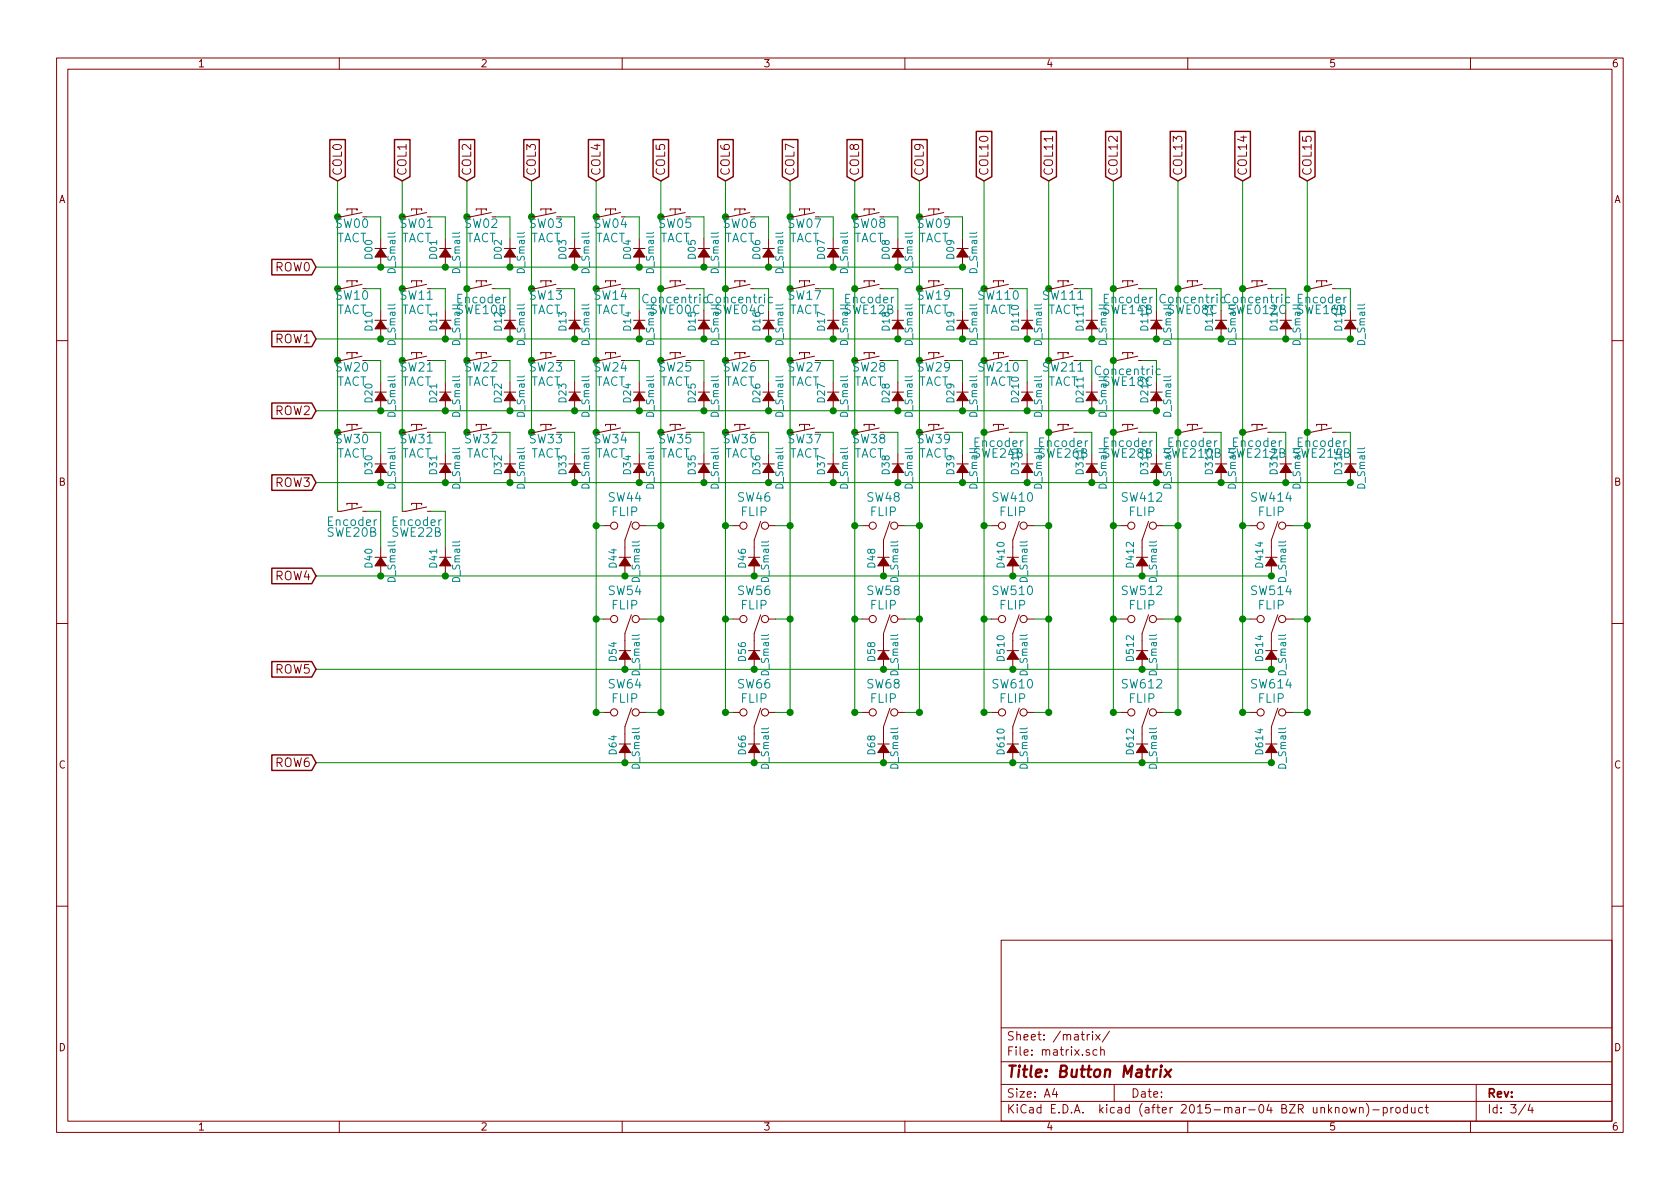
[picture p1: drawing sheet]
<svg xmlns="http://www.w3.org/2000/svg" width="297mm" height="210mm" viewBox="0 0 297 210" stroke-linecap="round" stroke-linejoin="round" font-family="sans-serif">
<g fill="none" stroke="#840000" stroke-width=".18">
<path d="M10 10.3h277v189.9h-277zM12 12.2h273v186.1h-273zM60 10.3v1.9M110 10.3v1.9M160 10.3v1.9M210 10.3v1.9M260 10.3v1.9M62.2 37v1M63.1 37.1v-.1v.2M63.1 37h-1.8v.2M64 37.6l-3.7 .7M73.7 37v1"/>
<path d="M74.5 37.1v-.1v.2M74.5 37h-1.7v.2M75.4 37.6l-3.6 .7M85.1 37v1M86 37.1v-.1v.2M86 37h-1.8v.2M86.9 37.6l-3.7 .7M96.5 37v1M97.4 37.1v-.1v.2M97.4 37h-1.8v.2M98.3 37.6l-3.7 .7M107.9 37v1"/>
<path d="M108.8 37.1v-.1v.2M108.8 37h-1.7v.2M109.7 37.6l-3.7 .7M119.4 37v1M120.3 37.1v-.1v.2M120.3 37h-1.8v.2M121.2 37.6l-3.7 .7M130.8 37v1M131.7 37.1v-.1v.2M131.7 37h-1.8v.2M132.6 37.6l-3.7 .7M142.2 37v1"/>
<path d="M143.1 37.1v-.1v.2M143.1 37h-1.7v.2M144 37.6l-3.7 .7M153.7 37v1M154.6 37.1v-.1v.2M154.6 37h-1.8v.2M155.4 37.6l-3.6 .7M165.1 37v1M166 37.1v-.1v.2M166 37h-1.8v.2M166.9 37.6l-3.7 .7M62.2 49.7v1"/>
<path d="M63.1 49.8v-.1v.2M63.1 49.7h-1.8v.2M64 50.3l-3.7 .7M66.3 43.9h2M66.3 56.6h2M67.3 42.2v1.7M67.3 45.5v1.7M67.3 54.9v1.7M67.3 58.2v1.7M73.7 49.7v1M74.5 49.8v-.1v.2M74.5 49.7h-1.7v.2"/>
<path d="M75.4 50.3l-3.6 .7M77.7 43.9h2.1M77.7 56.6h2.1M78.7 42.2v1.7M78.7 45.5v1.7M78.7 54.9v1.7M78.7 58.2v1.7M85.1 49.7v1M86 49.8v-.1v.2M86 49.7h-1.8v.2M86.9 50.3l-3.7 .7h-.7M87 51h.6"/>
<path d="M89.2 43.9h2M89.2 56.6h2M90.2 42.2v1.7M90.2 45.5v1.7M90.2 54.9v1.7M90.2 58.2v1.7M96.5 49.7v1M97.4 49.8v-.1v.2M97.4 49.7h-1.8v.2M98.3 50.3l-3.7 .7M100.6 43.9h2M100.6 56.6h2"/>
<path d="M101.6 42.2v1.7M101.6 45.5v1.7M101.6 54.9v1.7M101.6 58.2v1.7M107.9 49.7v1M108.8 49.8v-.1v.2M108.8 49.7h-1.7v.2M109.7 50.3l-3.7 .7M112 43.9h2M112 56.6h2M113 42.2v1.7M113 45.5v1.7"/>
<path d="M113 54.9v1.7M113 58.2v1.7M119.4 49.7v1M120.3 49.8v-.1v.2M120.3 49.7h-1.8v.2M121.2 50.3l-3.7 .7h-.7M121.3 51h.6M123.4 43.9h2.1M123.4 56.6h2.1M124.5 42.2v1.7M124.5 45.5v1.7M124.5 54.9v1.7"/>
<path d="M124.5 58.2v1.7M130.8 49.7v1M131.7 49.8v-.1v.2M131.7 49.7h-1.8v.2M132.6 50.3l-3.7 .7h-.6M132.7 51h.6M134.9 43.9h2M134.9 56.6h2M135.9 42.2v1.7M135.9 45.5v1.7M135.9 54.9v1.7M135.9 58.2v1.7"/>
<path d="M142.2 49.7v1M143.1 49.8v-.1v.2M143.1 49.7h-1.7v.2M144 50.3l-3.7 .7M146.3 43.9h2M146.3 56.6h2M147.3 42.2v1.7M147.3 45.5v1.7M147.3 54.9v1.7M147.3 58.2v1.7M153.7 49.7v1M154.6 49.8v-.1v.2"/>
<path d="M154.6 49.7h-1.8v.2M155.4 50.3l-3.6 .7h-.7M155.6 51h.6M157.7 43.9h2.1M157.7 56.6h2.1M158.7 42.2v1.7M158.7 45.5v1.7M158.7 54.9v1.7M158.7 58.2v1.7M165.1 49.7v1M166 49.8v-.1v.2M166 49.7h-1.8v.2"/>
<path d="M166.9 50.3l-3.7 .7M169.2 43.9h2M169.2 56.6h2M170.2 42.2v1.7M170.2 45.5v1.7M170.2 54.9v1.7M170.2 58.2v1.7M176.5 49.7v1M177.4 49.8v-.1v.2M177.4 49.7h-1.8v.2M178.3 50.3l-3.7 .7M180.6 56.6h2"/>
<path d="M181.6 54.9v1.7M181.6 58.2v1.7M188 49.7v1M188.8 49.8v-.1v.2M188.8 49.7h-1.7v.2M189.7 50.3l-3.6 .7M192 56.6h2.1M193 54.9v1.7M193 58.2v1.7M199.4 49.7v1M200.3 49.8v-.1v.2M200.3 49.7h-1.8v.2"/>
<path d="M201.2 50.3l-3.7 .7h-.7M201.3 51h.6M203.5 56.6h2M204.5 54.9v1.7M204.5 58.2v1.7M210.8 49.7v1M211.7 49.8v-.1v.2M211.7 49.7h-1.8v.2M212.6 50.3l-3.7 .7h-.6M212.7 51h.7M214.9 56.6h2M215.9 54.9v1.7"/>
<path d="M215.9 58.2v1.7M222.2 49.7v1M223.1 49.8v-.1v.2M223.1 49.7h-1.7v.2M224 50.3l-3.7 .7h-.6M224.2 51h.6M226.3 56.6h2M227.3 54.9v1.7M227.3 58.2v1.7M233.7 49.7v1M234.6 49.8v-.1v.2M234.6 49.7h-1.8v.2"/>
<path d="M235.5 50.3l-3.7 .7h-.7M235.6 51h.6M237.7 56.6h2.1M238.8 54.9v1.7M238.8 58.2v1.7M10 60.2h2M62.2 62.4v1M62.2 75.1v1M63.1 62.5v-.1v.2M63.1 75.2v-.1v.2M63.1 62.4h-1.8v.2M63.1 75.1h-1.8v.2"/>
<path d="M64 63l-3.7 .7M64 75.7l-3.7 .7M66.3 69.3h2M67.3 67.6v1.7M67.3 70.9v1.7M73.7 62.4v1M73.7 75.1v1M74.5 62.5v-.1v.2M74.5 75.2v-.1v.2M74.5 62.4h-1.7v.2M74.5 75.1h-1.7v.2M75.4 63l-3.6 .7"/>
<path d="M75.4 75.7l-3.6 .7M77.7 69.3h2.1M78.7 67.6v1.7M78.7 70.9v1.7M85.1 62.4v1M85.1 75.1v1M86 62.5v-.1v.2M86 75.2v-.1v.2M86 62.4h-1.8v.2M86 75.1h-1.8v.2M86.9 63l-3.7 .7M86.9 75.7l-3.7 .7"/>
<path d="M89.2 69.3h2M90.2 67.6v1.7M90.2 70.9v1.7M96.5 62.4v1M96.5 75.1v1M97.4 62.5v-.1v.2M97.4 75.2v-.1v.2M97.4 62.4h-1.8v.2M97.4 75.1h-1.8v.2M98.3 63l-3.7 .7M98.3 75.7l-3.7 .7M100.6 69.3h2"/>
<path d="M101.6 67.6v1.7M101.6 70.9v1.7M107.9 62.4v1M107.9 75.1v1M108.8 62.5v-.1v.2M108.8 75.2v-.1v.2M108.8 62.4h-1.7v.2M108.8 75.1h-1.7v.2M109.7 63l-3.7 .7M109.7 75.7l-3.7 .7M112 69.3h2M113 67.6v1.7"/>
<path d="M113 70.9v1.7M119.4 62.4v1M119.4 75.1v1M120.3 62.5v-.1v.2M120.3 75.2v-.1v.2M120.3 62.4h-1.8v.2M120.3 75.1h-1.8v.2M121.2 63l-3.7 .7M121.2 75.7l-3.7 .7M123.4 69.3h2.1M124.5 67.6v1.7M124.5 70.9v1.7"/>
<path d="M130.8 62.4v1M130.8 75.1v1M131.7 62.5v-.1v.2M131.7 75.2v-.1v.2M131.7 62.4h-1.8v.2M131.7 75.1h-1.8v.2M132.6 63l-3.7 .7M132.6 75.7l-3.7 .7M134.9 69.3h2M135.9 67.6v1.7M135.9 70.9v1.7M142.2 62.4v1"/>
<path d="M142.2 75.1v1M143.1 75.2v-.1v.2M143.1 62.5v-.1v.2M143.1 62.4h-1.7v.2M143.1 75.1h-1.7v.2M144 75.7l-3.7 .7M144 63l-3.7 .7M146.3 69.3h2M147.3 67.6v1.7M147.3 70.9v1.7M153.7 62.4v1M153.7 75.1v1"/>
<path d="M154.6 62.5v-.1v.2M154.6 75.2v-.1v.2M154.6 62.4h-1.8v.2M154.6 75.1h-1.8v.2M155.4 63l-3.6 .7M155.4 75.7l-3.6 .7M157.7 69.3h2.1M158.7 67.6v1.7M158.7 70.9v1.7M165.1 62.4v1M165.1 75.1v1M166 75.2v-.1v.2"/>
<path d="M166 62.5v-.1v.2M166 62.4h-1.8v.2M166 75.1h-1.8v.2M166.9 75.7l-3.7 .7M166.9 63l-3.7 .7M169.2 69.3h2M170.2 67.6v1.7M170.2 70.9v1.7M176.5 62.4v1M176.5 75.1v1M177.4 75.2v-.1v.2M177.4 62.5v-.1v.2"/>
<path d="M177.4 62.4h-1.8v.2M177.4 75.1h-1.8v.2M178.3 75.7l-3.7 .7h-.6M178.3 63l-3.7 .7M178.4 76.4h.7M180.6 69.3h2M181.6 67.6v1.7M181.6 70.9v1.7M188 62.4v1M188 75.1v1M188.8 75.2v-.1v.2M188.8 62.5v-.1v.2"/>
<path d="M188.8 62.4h-1.7v.2M188.8 75.1h-1.7v.2M189.7 75.7l-3.6 .7h-.7M189.7 63l-3.6 .7M189.9 76.4h.6M192 69.3h2.1M193 67.6v1.7M193 70.9v1.7M199.4 62.4v1M199.4 75.1v1M200.3 62.5v-.1v.2M200.3 75.2v-.1v.2"/>
<path d="M200.3 62.4h-1.8v.2M200.3 75.1h-1.8v.2M201.2 63l-3.7 .7h-.7M201.2 75.7l-3.7 .7h-.7M201.3 63.7h.6M201.3 76.4h.6M203.5 69.3h2M204.5 67.6v1.7M204.5 70.9v1.7M210.8 75.1v1M211.7 75.2v-.1v.2M211.7 75.1h-1.8v.2"/>
<path d="M212.6 75.7l-3.7 .7h-.6M212.7 76.4h.7M222.2 75.1v1M223.1 75.2v-.1v.2M223.1 75.1h-1.7v.2M224 75.7l-3.7 .7h-.6M224.2 76.4h.6M233.7 75.1v1M234.6 75.2v-.1v.2M234.6 75.1h-1.8v.2M235.5 75.7l-3.7 .7h-.7M235.6 76.4h.6"/>
<path d="M285 60.2h2M62.2 89v1M63.1 89.1v-.1v.3M63.1 89h-1.8v.3M64 89.7l-3.7 .7h-.6M64.1 90.4h.7M66.3 82h2M66.3 98.5h2M67.3 80.3v1.7M67.3 83.6v1.7M67.3 96.8v1.7M73.7 89v1"/>
<path d="M74.5 89.1v-.1v.3M74.5 89h-1.7v.3M75.4 89.7l-3.6 .7h-.7M75.6 90.4h.6M77.7 82h2.1M77.7 98.5h2.1M78.7 80.3v1.7M78.7 83.6v1.7M78.7 96.8v1.7M89.2 82h2M90.2 80.3v1.7M90.2 83.6v1.7"/>
<path d="M100.6 82h2M101.6 80.3v1.7M101.6 83.6v1.7M106.7 93h1.2M109.5 98.5h2M111.6 92.2l-1.1 3.3v3M112 82h2M113 80.3v1.7M113 83.6v1.7M113 93h1.3M123.4 82h2.1M124.5 80.3v1.7"/>
<path d="M124.5 83.6v1.7M129.5 93h1.3M132.3 98.5h2.1M134.5 92.2l-1.2 3.3v3M134.9 82h2M135.9 80.3v1.7M135.9 83.6v1.7M135.9 93h1.3M146.3 82h2M147.3 80.3v1.7M147.3 83.6v1.7M152.4 93h1.3"/>
<path d="M155.2 98.5h2M157.4 92.2l-1.2 3.3v3M157.7 82h2.1M158.7 80.3v1.7M158.7 83.6v1.7M158.7 93h1.3M169.2 82h2M170.2 80.3v1.7M170.2 83.6v1.7M175.3 93h1.2M178.1 98.5h2M180.2 92.2l-1.1 3.3v3"/>
<path d="M180.6 82h2M181.6 80.3v1.7M181.6 83.6v1.7M181.6 93h1.3M192 82h2.1M193 80.3v1.7M193 83.6v1.7M198.1 93h1.3M200.9 98.5h2M203.1 92.2l-1.2 3.3v3M203.5 82h2M204.5 80.3v1.7"/>
<path d="M204.5 83.6v1.7M204.5 93h1.2M214.9 82h2M215.9 80.3v1.7M215.9 83.6v1.7M221 93h1.2M223.8 98.5h2M225.9 92.2l-1.1 3.3v3M226.3 82h2M227.3 80.3v1.7M227.3 83.6v1.7M227.3 93h1.3"/>
<path d="M237.7 82h2.1M238.8 80.3v1.7M238.8 83.6v1.7M10 110.3h2M67.3 100.1v1.7M78.7 100.1v1.7M106.7 109.5h1.2M109.5 115.1h2M110.5 100.1v1.7M110.5 116.6v1.8M111.6 108.7l-1.1 3.3v3.1M113 109.5h1.3"/>
<path d="M129.5 109.5h1.3M132.3 115.1h2.1M133.3 100.1v1.7M133.3 116.6v1.8M134.5 108.7l-1.2 3.3v3.1M135.9 109.5h1.3M152.4 109.5h1.3M155.2 115.1h2M156.2 100.1v1.7M156.2 116.6v1.8M157.4 108.7l-1.2 3.3v3.1M158.7 109.5h1.3"/>
<path d="M175.3 109.5h1.2M178.1 115.1h2M179.1 100.1v1.7M179.1 116.6v1.8M180.2 108.7l-1.1 3.3v3.1M181.6 109.5h1.3M198.1 109.5h1.3M200.9 115.1h2M201.9 100.1v1.7M201.9 116.6v1.8M203.1 108.7l-1.2 3.3v3.1M204.5 109.5h1.2"/>
<path d="M221 109.5h1.2M223.8 115.1h2M224.8 100.1v1.7M224.8 116.6v1.8M225.9 108.7l-1.1 3.3v3.1M227.3 109.5h1.3M285 110.3h2M106.7 126h1.2M109.5 131.6h2M110.5 133.1v1.8M111.6 125.2l-1.1 3.3v3.1M113 126h1.3"/>
<path d="M129.5 126h1.3M132.3 131.6h2.1M133.3 133.1v1.8M134.5 125.2l-1.2 3.3v3.1M135.9 126h1.3M152.4 126h1.3M155.2 131.6h2M156.2 133.1v1.8M157.4 125.2l-1.2 3.3v3.1M158.7 126h1.3M175.3 126h1.2M178.1 131.6h2"/>
<path d="M179.1 133.1v1.8M180.2 125.2l-1.1 3.3v3.1M181.6 126h1.3M198.1 126h1.3M200.9 131.6h2M201.9 133.1v1.8M203.1 125.2l-1.2 3.3v3.1M204.5 126h1.2M221 126h1.2M223.8 131.6h2M224.8 133.1v1.8M225.9 125.2l-1.1 3.3v3.1"/>
<path d="M227.3 126h1.3M10 160.2h2M177 166.3h108v32h-108zM285 160.2h2M60 198.3v1.9M110 198.3v1.9M160 198.3v1.9M177 194.8h108M177 191.8h108M177 187.8h108M177 181.8h108M186.4 192.5l-.3 1h.9"/>
<path d="M186.8 193v1M192.2 182.9v1M192.6 185.7a.37 .37 0 0 0-.6 .1l.1 .2 .5 .2 .1 .1-.2 .3-.5-.1M192.7 182.9l-.5 .3M193.2 182.4v.2M193.2 182.9v1M193.7 182.9l.8 1M194 185.7l-.5-.1-.3 .3 .1 .6 .2 .1 .5-.1M194.5 182.9l-.8 1M194.6 185.7l.2-.1 .4 .1v.9M194.6 185.1v1.5M196.2 182.3l-1.3 2"/>
<path d="M197 191.8v3M210 198.3v1.9M237.5 196l.2-.2 .4 .2 .1 .5-.2 .2-.3 .1-.2-.1zM238.7 195.8l.3 1 .2-.7 .3 .7 .3-1M240.4 196l.2-.2 .4 .1v.9M240.4 195.8v1M241.6 195.1a1.71 1.71 0 0 1 0 2.3M242.7 196.3h1.2M244.6 195.9l.4-.1 .3 .3-.1 .6h-.6M244.6 195.8v1.5M245.9 195.8v1M246.4 195.8l-.5 .3"/>
<path d="M246.9 196l.2-.2 .4 .2 .1 .5-.2 .2-.3 .1-.2-.1zM248.8 195.9l-.4-.1-.3 .3 .1 .6 .2 .1 .4-.1M248.8 195.3v1.5M249.6 195.8v.9l.4 .1 .2-.1M250.2 195.8v1M251.5 195.9l-.4-.1-.3 .3 .1 .6 .2 .1 .4-.1M252 195.8h.6M252.2 195.3v1.3l.4 .2M260 198.3v1.9M261 191.8v6.5M269.7 195.2l-1.2 2M270.5 195.2l-.3 1.1h.9"/>
<path d="M270.9 195.8v1"/>
<circle cx="108.6" cy="93" r=".63"/>
<circle cx="112.4" cy="93" r=".63"/>
<circle cx="131.4" cy="93" r=".63"/>
<circle cx="135.3" cy="93" r=".63"/>
<circle cx="154.3" cy="93" r=".63"/>
<circle cx="158.1" cy="93" r=".63"/>
<circle cx="177.2" cy="93" r=".63"/>
<circle cx="181" cy="93" r=".63"/>
<circle cx="200" cy="93" r=".63"/>
<circle cx="203.8" cy="93" r=".63"/>
<circle cx="222.9" cy="93" r=".63"/>
<circle cx="226.7" cy="93" r=".63"/>
<circle cx="108.6" cy="109.5" r=".63"/>
<circle cx="112.4" cy="109.5" r=".63"/>
<circle cx="131.4" cy="109.5" r=".63"/>
<circle cx="135.3" cy="109.5" r=".63"/>
<circle cx="154.3" cy="109.5" r=".63"/>
<circle cx="158.1" cy="109.5" r=".63"/>
<circle cx="177.2" cy="109.5" r=".63"/>
<circle cx="181" cy="109.5" r=".63"/>
<circle cx="200" cy="109.5" r=".63"/>
<circle cx="203.8" cy="109.5" r=".63"/>
<circle cx="222.9" cy="109.5" r=".63"/>
<circle cx="226.7" cy="109.5" r=".63"/>
<circle cx="108.6" cy="126" r=".63"/>
<circle cx="112.4" cy="126" r=".63"/>
<circle cx="131.4" cy="126" r=".63"/>
<circle cx="135.3" cy="126" r=".63"/>
<circle cx="154.3" cy="126" r=".63"/>
<circle cx="158.1" cy="126" r=".63"/>
<circle cx="177.2" cy="126" r=".63"/>
<circle cx="181" cy="126" r=".63"/>
<circle cx="200" cy="126" r=".63"/>
<circle cx="203.8" cy="126" r=".63"/>
<circle cx="222.9" cy="126" r=".63"/>
<circle cx="226.7" cy="126" r=".63"/>
</g>
<path d="M205.3 189.1l-.2 1.3M205.3 188.4v.2l.1-.1-.1-.1v.2M206 189.1l.9 1.3M207.1 189.1l-1.2 1.3" fill="none" stroke="#840000" stroke-width=".41"/>
<g fill="#840000" stroke="#840000" stroke-width=".18">
<path d="M90.2 43.9l1 1.6h-2z"/>
<path d="M101.6 43.9l1 1.6h-2z"/>
<path d="M67.3 43.9l1 1.6h-2z"/>
<path d="M78.7 43.9l1.1 1.6h-2.1z"/>
<path d="M135.9 43.9l1 1.6h-2z"/>
<path d="M147.3 43.9l1 1.6h-2z"/>
<path d="M113 43.9l1 1.6h-2z"/>
<path d="M124.5 43.9l1 1.6h-2.1z"/>
<path d="M158.7 43.9l1.1 1.6h-2.1z"/>
<path d="M90.2 56.6l1 1.6h-2z"/>
<path d="M101.6 56.6l1 1.6h-2z"/>
<path d="M67.3 56.6l1 1.6h-2z"/>
<path d="M78.7 56.6l1.1 1.6h-2.1z"/>
<path d="M135.9 56.6l1 1.6h-2z"/>
<path d="M147.3 56.6l1 1.6h-2z"/>
<path d="M113 56.6l1 1.6h-2z"/>
<path d="M124.5 56.6l1 1.6h-2.1z"/>
<path d="M181.6 56.6l1 1.6h-2z"/>
<path d="M193 56.6l1.1 1.6h-2.1z"/>
<path d="M158.7 56.6l1.1 1.6h-2.1z"/>
<path d="M170.2 56.6l1 1.6h-2z"/>
<path d="M227.3 56.6l1 1.6h-2z"/>
<path d="M238.8 56.6l1 1.6h-2.1z"/>
<path d="M204.5 56.6l1 1.6h-2z"/>
<path d="M215.9 56.6l1 1.6h-2z"/>
<path d="M90.2 69.3l1 1.6h-2z"/>
<path d="M101.6 69.3l1 1.6h-2z"/>
<path d="M67.3 69.3l1 1.6h-2z"/>
<path d="M78.7 69.3l1.1 1.6h-2.1z"/>
<path d="M135.9 69.3l1 1.6h-2z"/>
<path d="M147.3 69.3l1 1.6h-2z"/>
<path d="M113 69.3l1 1.6h-2z"/>
<path d="M124.5 69.3l1 1.6h-2.1z"/>
<path d="M181.6 69.3l1 1.6h-2z"/>
<path d="M193 69.3l1.1 1.6h-2.1z"/>
<path d="M158.7 69.3l1.1 1.6h-2.1z"/>
<path d="M170.2 69.3l1 1.6h-2z"/>
<path d="M204.5 69.3l1 1.6h-2z"/>
<path d="M90.2 82l1 1.6h-2z"/>
<path d="M101.6 82l1 1.6h-2z"/>
<path d="M67.3 82l1 1.6h-2z"/>
<path d="M78.7 82l1.1 1.6h-2.1z"/>
<path d="M135.9 82l1 1.6h-2z"/>
<path d="M147.3 82l1 1.6h-2z"/>
<path d="M113 82l1 1.6h-2z"/>
<path d="M124.5 82l1 1.6h-2.1z"/>
<path d="M181.6 82l1 1.6h-2z"/>
<path d="M193 82l1.1 1.6h-2.1z"/>
<path d="M158.7 82l1.1 1.6h-2.1z"/>
<path d="M170.2 82l1 1.6h-2z"/>
<path d="M227.3 82l1 1.6h-2z"/>
<path d="M238.8 82l1 1.6h-2.1z"/>
<path d="M204.5 82l1 1.6h-2z"/>
<path d="M215.9 82l1 1.6h-2z"/>
<path d="M170.2 43.9l1 1.6h-2z"/>
<path d="M224.8 98.5l1 1.6h-2z"/>
<path d="M224.8 115.1l1 1.5h-2z"/>
<path d="M224.8 131.6l1 1.5h-2z"/>
<path d="M201.9 98.5l1 1.6h-2z"/>
<path d="M201.9 115.1l1 1.5h-2z"/>
<path d="M201.9 131.6l1 1.5h-2z"/>
<path d="M179.1 98.5l1 1.6h-2z"/>
<path d="M179.1 115.1l1 1.5h-2z"/>
<path d="M179.1 131.6l1 1.5h-2z"/>
<path d="M156.2 98.5l1 1.6h-2z"/>
<path d="M156.2 115.1l1 1.5h-2z"/>
<path d="M156.2 131.6l1 1.5h-2z"/>
<path d="M133.3 98.5l1.1 1.6h-2.1z"/>
<path d="M133.3 115.1l1.1 1.5h-2.1z"/>
<path d="M133.3 131.6l1.1 1.5h-2.1z"/>
<path d="M110.5 98.5l1 1.6h-2z"/>
<path d="M110.5 115.1l1 1.5h-2z"/>
<path d="M110.5 131.6l1 1.5h-2z"/>
<path d="M67.3 98.5l1 1.6h-2z"/>
<path d="M78.7 98.5l1.1 1.6h-2.1z"/>
</g>
<g fill="none" stroke="#840000" stroke-width=".25">
<path d="M58.3 24.7h2.8v6.5l-1.4 .8-1.4-.8zM69.7 24.7h2.8v6.5l-1.4 .8-1.4-.8zM81.2 24.7h2.7v6.5l-1.4 .8-1.3-.8zM92.6 24.7h2.8v6.5l-1.4 .8-1.4-.8zM104 24.7h2.8v6.5l-1.4 .8-1.4-.8zM115.5 24.7h2.7v6.5l-1.4 .8-1.3-.8zM126.9 24.7h2.7v6.5l-1.3 .8-1.4-.8zM138.3 24.7h2.8v6.5l-1.4 .8-1.4-.8zM149.8 24.7h2.7v6.5l-1.4 .8-1.3-.8zM161.2 24.7h2.7v6.5l-1.3 .8-1.4-.8zM172.6 23.2h2.8v8l-1.4 .8-1.4-.8zM184 23.2h2.8v8l-1.4 .8-1.4-.8z"/>
<path d="M195.5 23.2h2.7v8l-1.4 .8-1.3-.8zM206.9 23.2h2.8v8l-1.4 .8-1.4-.8zM218.3 23.2h2.8v8l-1.4 .8-1.4-.8zM229.8 23.2h2.7v8l-1.4 .8-1.3-.8zM48.1 45.9h7l.8 1.3-.8 1.4h-7zM48.1 58.6h7l.8 1.3-.8 1.4h-7zM48.1 71.3h7l.8 1.3-.8 1.4h-7zM48.1 84h7l.8 1.3-.8 1.4h-7zM48.1 100.5h7l.8 1.3-.8 1.4h-7zM48.1 117h7l.8 1.4-.8 1.3h-7zM48.1 133.5h7l.8 1.4-.8 1.3h-7z"/>
</g>
<path d="M125.1 52.6a.48 .48 0 0 0-.6 .1v.7a.48 .48 0 0 0 .6 .1M136.6 52.6a.48 .48 0 0 0-.7 .1v.7a.48 .48 0 0 0 .7 .1M216.6 52.6a.48 .48 0 0 0-.7 .1v.7a.48 .48 0 0 0 .7 .1M228 52.6a.48 .48 0 0 0-.6 .1v.7a.48 .48 0 0 0 .6 .1M205.2 65.3a.48 .48 0 0 0-.7 .1v.7a.48 .48 0 0 0 .7 .1" fill="none" stroke="#008484" stroke-width=".18"/>
<g fill="none" stroke="#008400" stroke-width=".18">
<path d="M59.7 32v58.4M64.8 38.3h2.5v3.9M71.1 32v58.4M76.2 38.3h2.5v3.9M82.5 32v44.4M87.6 38.3h2.6v3.9M94 32v44.4M99.1 38.3h2.5v3.9M105.4 32v94h1.3M110.5 38.3h2.5v3.9M116.8 32v94h-2.5M121.9 38.3h2.6v3.9"/>
<path d="M128.3 32v94h1.2M133.3 38.3h2.6v3.9M139.7 32v94h-2.5M144.8 38.3h2.5v3.9M151.1 32v94h1.3M156.2 38.3h2.5v3.9M162.6 32v94h-2.6M167.6 38.3h2.6v3.9M174 32v94h1.3M185.4 32v94h-2.5M196.8 32v94h1.3M208.3 32v94h-2.6"/>
<path d="M219.7 32v94h1.3M231.1 32v94h-2.5M55.9 59.9h182.9M55.9 47.2h114.3M64.8 51h2.5v3.9M76.2 51h2.5v3.9M87.6 51h2.6v3.9M99.1 51h2.5v3.9M110.5 51h2.5v3.9M121.9 51h2.6v3.9M133.3 51h2.6v3.9M144.8 51h2.5v3.9"/>
<path d="M156.2 51h2.5v3.9M167.6 51h2.6v3.9M179.1 51h2.5v3.9M190.5 51h2.5v3.9M201.9 51h2.6v3.9M213.4 51h2.5v3.9M224.8 51h2.5v3.9M236.2 51h2.6v3.9M55.9 72.6h148.6M64.8 63.7h2.5v3.9M64.8 76.4h2.5v3.9M76.2 63.7h2.5v3.9"/>
<path d="M76.2 76.4h2.5v3.9M87.6 63.7h2.6v3.9M87.6 76.4h2.6v3.9M99.1 63.7h2.5v3.9M99.1 76.4h2.5v3.9M110.5 63.7h2.5v3.9M110.5 76.4h2.5v3.9M121.9 63.7h2.6v3.9M121.9 76.4h2.6v3.9M133.3 63.7h2.6v3.9M133.3 76.4h2.6v3.9M144.8 63.7h2.5v3.9"/>
<path d="M144.8 76.4h2.5v3.9M156.2 63.7h2.5v3.9M156.2 76.4h2.5v3.9M167.6 63.7h2.6v3.9M167.6 76.4h2.6v3.9M179.1 63.7h2.5v3.9M179.1 76.4h2.5v3.9M190.5 63.7h2.5v3.9M190.5 76.4h2.5v3.9M201.9 63.7h2.6v3.9M201.9 76.4h2.6v3.9M213.4 76.4h2.5v3.9"/>
<path d="M224.8 76.4h2.5v3.9M236.2 76.4h2.6v3.9M55.9 85.3h182.9M64.8 90.4h2.5v6.4M76.2 90.4h2.5v6.4M105.4 93h1.3M114.3 93h2.5M128.3 93h1.2M137.2 93h2.5M151.1 93h1.3M160 93h2.6M174 93h1.3"/>
<path d="M182.9 93h2.5M196.8 93h1.3M205.7 93h2.6M219.7 93h1.3M228.6 93h2.5M55.9 101.8h168.9M55.9 118.4h168.9M105.4 109.5h1.3M114.3 109.5h2.5M128.3 109.5h1.2M137.2 109.5h2.5M151.1 109.5h1.3"/>
<path d="M160 109.5h2.6M174 109.5h1.3M182.9 109.5h2.5M196.8 109.5h1.3M205.7 109.5h2.6M219.7 109.5h1.3M228.6 109.5h2.5M55.9 134.9h168.9"/>
</g>
<g fill="#008400" stroke="#008400" stroke-width=".25">
<circle cx="82.6" cy="38.3" r=".51"/>
<circle cx="90.2" cy="47.2" r=".51"/>
<circle cx="94" cy="38.3" r=".51"/>
<circle cx="101.6" cy="47.2" r=".51"/>
<circle cx="59.7" cy="38.3" r=".51"/>
<circle cx="67.3" cy="47.2" r=".51"/>
<circle cx="71.1" cy="38.3" r=".51"/>
<circle cx="78.7" cy="47.2" r=".51"/>
<circle cx="128.3" cy="38.3" r=".51"/>
<circle cx="135.9" cy="47.2" r=".51"/>
<circle cx="139.7" cy="38.3" r=".51"/>
<circle cx="147.3" cy="47.2" r=".51"/>
<circle cx="105.4" cy="38.3" r=".51"/>
<circle cx="113" cy="47.2" r=".51"/>
<circle cx="116.8" cy="38.3" r=".51"/>
<circle cx="124.5" cy="47.2" r=".51"/>
<circle cx="151.1" cy="38.3" r=".51"/>
<circle cx="158.8" cy="47.2" r=".51"/>
<circle cx="162.6" cy="38.3" r=".51"/>
<circle cx="170.2" cy="47.2" r=".51"/>
<circle cx="82.6" cy="51" r=".51"/>
<circle cx="90.2" cy="59.9" r=".51"/>
<circle cx="94" cy="51" r=".51"/>
<circle cx="101.6" cy="59.9" r=".51"/>
<circle cx="59.7" cy="51" r=".51"/>
<circle cx="67.3" cy="59.9" r=".51"/>
<circle cx="71.1" cy="51" r=".51"/>
<circle cx="78.7" cy="59.9" r=".51"/>
<circle cx="128.3" cy="51" r=".51"/>
<circle cx="135.9" cy="59.9" r=".51"/>
<circle cx="139.7" cy="51" r=".51"/>
<circle cx="147.3" cy="59.9" r=".51"/>
<circle cx="105.4" cy="51" r=".51"/>
<circle cx="113" cy="59.9" r=".51"/>
<circle cx="116.8" cy="51" r=".51"/>
<circle cx="124.5" cy="59.9" r=".51"/>
<circle cx="174" cy="51" r=".51"/>
<circle cx="181.6" cy="59.9" r=".51"/>
<circle cx="185.4" cy="51" r=".51"/>
<circle cx="193" cy="59.9" r=".51"/>
<circle cx="151.1" cy="51" r=".51"/>
<circle cx="158.8" cy="59.9" r=".51"/>
<circle cx="162.6" cy="51" r=".51"/>
<circle cx="170.2" cy="59.9" r=".51"/>
<circle cx="219.7" cy="51" r=".51"/>
<circle cx="227.3" cy="59.9" r=".51"/>
<circle cx="231.1" cy="51" r=".51"/>
<circle cx="238.8" cy="59.9" r=".51"/>
<circle cx="196.9" cy="51" r=".51"/>
<circle cx="204.5" cy="59.9" r=".51"/>
<circle cx="208.3" cy="51" r=".51"/>
<circle cx="215.9" cy="59.9" r=".51"/>
<circle cx="82.6" cy="63.7" r=".51"/>
<circle cx="90.2" cy="72.6" r=".51"/>
<circle cx="94" cy="63.7" r=".51"/>
<circle cx="101.6" cy="72.6" r=".51"/>
<circle cx="59.7" cy="63.7" r=".51"/>
<circle cx="67.3" cy="72.6" r=".51"/>
<circle cx="71.1" cy="63.7" r=".51"/>
<circle cx="78.7" cy="72.6" r=".51"/>
<circle cx="128.3" cy="63.7" r=".51"/>
<circle cx="135.9" cy="72.6" r=".51"/>
<circle cx="139.7" cy="63.7" r=".51"/>
<circle cx="147.3" cy="72.6" r=".51"/>
<circle cx="105.4" cy="63.7" r=".51"/>
<circle cx="113" cy="72.6" r=".51"/>
<circle cx="116.8" cy="63.7" r=".51"/>
<circle cx="124.5" cy="72.6" r=".51"/>
<circle cx="174" cy="63.7" r=".51"/>
<circle cx="181.6" cy="72.6" r=".51"/>
<circle cx="185.4" cy="63.7" r=".51"/>
<circle cx="193" cy="72.6" r=".51"/>
<circle cx="151.1" cy="63.7" r=".51"/>
<circle cx="158.8" cy="72.6" r=".51"/>
<circle cx="162.6" cy="63.7" r=".51"/>
<circle cx="170.2" cy="72.6" r=".51"/>
<circle cx="196.9" cy="63.7" r=".51"/>
<circle cx="204.5" cy="72.6" r=".51"/>
<circle cx="82.6" cy="76.4" r=".51"/>
<circle cx="90.2" cy="85.3" r=".51"/>
<circle cx="94" cy="76.4" r=".51"/>
<circle cx="101.6" cy="85.3" r=".51"/>
<circle cx="59.7" cy="76.4" r=".51"/>
<circle cx="67.3" cy="85.3" r=".51"/>
<circle cx="71.1" cy="76.4" r=".51"/>
<circle cx="78.7" cy="85.3" r=".51"/>
<circle cx="128.3" cy="76.4" r=".51"/>
<circle cx="135.9" cy="85.3" r=".51"/>
<circle cx="139.7" cy="76.4" r=".51"/>
<circle cx="147.3" cy="85.3" r=".51"/>
<circle cx="105.4" cy="76.4" r=".51"/>
<circle cx="113" cy="85.3" r=".51"/>
<circle cx="116.8" cy="76.4" r=".51"/>
<circle cx="124.5" cy="85.3" r=".51"/>
<circle cx="174" cy="76.4" r=".51"/>
<circle cx="181.6" cy="85.3" r=".51"/>
<circle cx="185.4" cy="76.4" r=".51"/>
<circle cx="193" cy="85.3" r=".51"/>
<circle cx="151.1" cy="76.4" r=".51"/>
<circle cx="158.8" cy="85.3" r=".51"/>
<circle cx="162.6" cy="76.4" r=".51"/>
<circle cx="170.2" cy="85.3" r=".51"/>
<circle cx="219.7" cy="76.4" r=".51"/>
<circle cx="227.3" cy="85.3" r=".51"/>
<circle cx="231.1" cy="76.4" r=".51"/>
<circle cx="238.8" cy="85.3" r=".51"/>
<circle cx="196.9" cy="76.4" r=".51"/>
<circle cx="204.5" cy="85.3" r=".51"/>
<circle cx="208.3" cy="76.4" r=".51"/>
<circle cx="215.9" cy="85.3" r=".51"/>
<circle cx="219.7" cy="93" r=".51"/>
<circle cx="231.1" cy="93" r=".51"/>
<circle cx="224.8" cy="101.8" r=".51"/>
<circle cx="219.7" cy="109.5" r=".51"/>
<circle cx="231.1" cy="109.5" r=".51"/>
<circle cx="224.8" cy="118.4" r=".51"/>
<circle cx="219.7" cy="126" r=".51"/>
<circle cx="231.1" cy="126" r=".51"/>
<circle cx="224.8" cy="134.9" r=".51"/>
<circle cx="196.9" cy="93" r=".51"/>
<circle cx="208.3" cy="93" r=".51"/>
<circle cx="201.9" cy="101.8" r=".51"/>
<circle cx="196.9" cy="109.5" r=".51"/>
<circle cx="208.3" cy="109.5" r=".51"/>
<circle cx="201.9" cy="118.4" r=".51"/>
<circle cx="196.9" cy="126" r=".51"/>
<circle cx="208.3" cy="126" r=".51"/>
<circle cx="174" cy="93" r=".51"/>
<circle cx="185.4" cy="93" r=".51"/>
<circle cx="179.1" cy="101.8" r=".51"/>
<circle cx="174" cy="109.5" r=".51"/>
<circle cx="185.4" cy="109.5" r=".51"/>
<circle cx="179.1" cy="118.4" r=".51"/>
<circle cx="174" cy="126" r=".51"/>
<circle cx="185.4" cy="126" r=".51"/>
<circle cx="179.1" cy="134.9" r=".51"/>
<circle cx="151.1" cy="93" r=".51"/>
<circle cx="162.6" cy="93" r=".51"/>
<circle cx="156.2" cy="101.8" r=".51"/>
<circle cx="151.1" cy="109.5" r=".51"/>
<circle cx="162.6" cy="109.5" r=".51"/>
<circle cx="156.2" cy="118.4" r=".51"/>
<circle cx="151.1" cy="126" r=".51"/>
<circle cx="162.6" cy="126" r=".51"/>
<circle cx="128.3" cy="93" r=".51"/>
<circle cx="139.7" cy="93" r=".51"/>
<circle cx="133.4" cy="101.8" r=".51"/>
<circle cx="128.3" cy="109.5" r=".51"/>
<circle cx="139.7" cy="109.5" r=".51"/>
<circle cx="133.4" cy="118.4" r=".51"/>
<circle cx="128.3" cy="126" r=".51"/>
<circle cx="139.7" cy="126" r=".51"/>
<circle cx="133.4" cy="134.9" r=".51"/>
<circle cx="105.4" cy="93" r=".51"/>
<circle cx="116.8" cy="93" r=".51"/>
<circle cx="110.5" cy="101.8" r=".51"/>
<circle cx="105.4" cy="109.5" r=".51"/>
<circle cx="116.8" cy="109.5" r=".51"/>
<circle cx="110.5" cy="118.4" r=".51"/>
<circle cx="105.4" cy="126" r=".51"/>
<circle cx="116.8" cy="126" r=".51"/>
<circle cx="78.7" cy="101.8" r=".51"/>
<circle cx="67.3" cy="101.8" r=".51"/>
<circle cx="156.2" cy="134.9" r=".51"/>
<circle cx="201.9" cy="134.9" r=".51"/>
<circle cx="110.5" cy="134.9" r=".51"/>
</g>
<text font-size="2.8" fill="#840000" x="178" y="190.5">Title: Button Matrix</text>
<g font-size="2.1" fill="#840000">
<text x="60.5" y="31.1" transform="rotate(-90 60.5 31.1)">COL0</text>
<text x="71.9" y="31.1" transform="rotate(-90 71.9 31.1)">COL1</text>
<text x="83.3" y="31.1" transform="rotate(-90 83.3 31.1)">COL2</text>
<text x="94.7" y="31.1" transform="rotate(-90 94.7 31.1)">COL3</text>
<text x="106.2" y="31.1" transform="rotate(-90 106.2 31.1)">COL4</text>
<text x="117.6" y="31.1" transform="rotate(-90 117.6 31.1)">COL5</text>
<text x="129" y="31.1" transform="rotate(-90 129 31.1)">COL6</text>
<text x="140.5" y="31.1" transform="rotate(-90 140.5 31.1)">COL7</text>
<text x="151.9" y="31.1" transform="rotate(-90 151.9 31.1)">COL8</text>
<text x="163.3" y="31.1" transform="rotate(-90 163.3 31.1)">COL9</text>
<text x="174.8" y="31.1" transform="rotate(-90 174.8 31.1)">COL10</text>
<text x="186.2" y="31.1" transform="rotate(-90 186.2 31.1)">COL11</text>
<text x="197.6" y="31.1" transform="rotate(-90 197.6 31.1)">COL12</text>
<text x="209" y="31.1" transform="rotate(-90 209 31.1)">COL13</text>
<text x="220.5" y="31.1" transform="rotate(-90 220.5 31.1)">COL14</text>
<text x="231.9" y="31.1" transform="rotate(-90 231.9 31.1)">COL15</text>
<text x="48.6" y="48">ROW0</text>
<text x="48.6" y="60.7">ROW1</text>
<text x="48.6" y="73.4">ROW2</text>
<text x="48.6" y="86.1">ROW3</text>
<text x="48.6" y="102.6">ROW4</text>
<text x="48.6" y="119.1">ROW5</text>
<text x="48.6" y="135.6">ROW6</text>
<text x="178" y="184">Sheet: /matrix/</text>
<text x="178" y="186.7">File: matrix.sch</text>
<text x="178" y="196.9">KiCad E.D.A. kicad (after 2015-mar-04 BZR unknown)-product</text>
<text x="178" y="194.1">Size: A4</text>
<text x="200" y="194.1">Date:</text>
<text x="263" y="194.1">Rev:</text>
<text x="263" y="196.9">Id: 3/4</text>
</g>
<g font-size="2.1" fill="#008484">
<text x="59.3" y="40.3">SW00</text>
<text x="70.8" y="40.3">SW01</text>
<text x="82.2" y="40.3">SW02</text>
<text x="93.6" y="40.3">SW03</text>
<text x="105.1" y="40.3">SW04</text>
<text x="116.5" y="40.3">SW05</text>
<text x="127.9" y="40.3">SW06</text>
<text x="139.3" y="40.3">SW07</text>
<text x="150.8" y="40.3">SW08</text>
<text x="162.2" y="40.3">SW09</text>
<text x="59.4" y="42.8">TACT</text>
<text x="70.8" y="42.8">TACT</text>
<text x="82.3" y="42.8">TACT</text>
<text x="93.7" y="42.8">TACT</text>
<text x="105.1" y="42.8">TACT</text>
<text x="116.6" y="42.8">TACT</text>
<text x="128" y="42.8">TACT</text>
<text x="139.4" y="42.8">TACT</text>
<text x="150.9" y="42.8">TACT</text>
<text x="162.3" y="42.8">TACT</text>
<text x="59.3" y="53">SW10</text>
<text x="70.8" y="53">SW11</text>
<text x="80.8" y="53.6">Encoder</text>
<text x="93.6" y="53">SW13</text>
<text x="105.1" y="53">SW14</text>
<text x="113.8" y="53.6">Concentric</text>
<text x="125.3" y="53.6">Concentric</text>
<text x="139.3" y="53">SW17</text>
<text x="149.4" y="53.6">Encoder</text>
<text x="162.2" y="53">SW19</text>
<text x="173.1" y="53">SW110</text>
<text x="184.5" y="53">SW111</text>
<text x="195.1" y="53.6">Encoder</text>
<text x="205.3" y="53.6">Concentric</text>
<text x="216.7" y="53.6">Concentric</text>
<text x="229.4" y="53.6">Encoder</text>
<text x="59.4" y="55.5">TACT</text>
<text x="70.8" y="55.5">TACT</text>
<text x="80.7" y="55.5">SWE10B</text>
<text x="93.7" y="55.5">TACT</text>
<text x="105.1" y="55.5">TACT</text>
<text x="115" y="55.5">SWE00C</text>
<text x="126.4" y="55.5">SWE04C</text>
<text x="139.4" y="55.5">TACT</text>
<text x="149.3" y="55.5">SWE12B</text>
<text x="162.3" y="55.5">TACT</text>
<text x="173.7" y="55.5">TACT</text>
<text x="185.1" y="55.5">TACT</text>
<text x="195" y="55.5">SWE14B</text>
<text x="206.5" y="55.5">SWE08C</text>
<text x="217.3" y="55.5">SWE012C</text>
<text x="229.3" y="55.5">SWE16B</text>
<text x="59.3" y="65.7">SW20</text>
<text x="70.8" y="65.7">SW21</text>
<text x="82.2" y="65.7">SW22</text>
<text x="93.6" y="65.7">SW23</text>
<text x="105.1" y="65.7">SW24</text>
<text x="116.5" y="65.7">SW25</text>
<text x="127.9" y="65.7">SW26</text>
<text x="139.3" y="65.7">SW27</text>
<text x="150.8" y="65.7">SW28</text>
<text x="162.2" y="65.7">SW29</text>
<text x="173.1" y="65.7">SW210</text>
<text x="184.5" y="65.7">SW211</text>
<text x="59.4" y="68.2">TACT</text>
<text x="70.8" y="68.2">TACT</text>
<text x="82.3" y="68.2">TACT</text>
<text x="93.7" y="68.2">TACT</text>
<text x="105.1" y="68.2">TACT</text>
<text x="116.6" y="68.2">TACT</text>
<text x="128" y="68.2">TACT</text>
<text x="139.4" y="68.2">TACT</text>
<text x="150.9" y="68.2">TACT</text>
<text x="162.3" y="68.2">TACT</text>
<text x="173.7" y="68.2">TACT</text>
<text x="185.1" y="68.2">TACT</text>
<text x="193.9" y="66.3">Concentric</text>
<text x="195" y="68.2">SWE18C</text>
<text x="59.3" y="78.4">SW30</text>
<text x="59.4" y="80.9">TACT</text>
<text x="70.8" y="78.4">SW31</text>
<text x="70.8" y="80.9">TACT</text>
<text x="82.2" y="78.4">SW32</text>
<text x="82.3" y="80.9">TACT</text>
<text x="93.6" y="78.4">SW33</text>
<text x="93.7" y="80.9">TACT</text>
<text x="105.1" y="78.4">SW34</text>
<text x="105.1" y="80.9">TACT</text>
<text x="116.5" y="78.4">SW35</text>
<text x="116.6" y="80.9">TACT</text>
<text x="127.9" y="78.4">SW36</text>
<text x="128" y="80.9">TACT</text>
<text x="139.3" y="78.4">SW37</text>
<text x="139.4" y="80.9">TACT</text>
<text x="150.8" y="78.4">SW38</text>
<text x="150.9" y="80.9">TACT</text>
<text x="162.2" y="78.4">SW39</text>
<text x="162.3" y="80.9">TACT</text>
<text x="172.2" y="80.9">SWE24B</text>
<text x="172.3" y="79">Encoder</text>
<text x="183.6" y="80.9">SWE26B</text>
<text x="183.7" y="79">Encoder</text>
<text x="195" y="80.9">SWE28B</text>
<text x="195.1" y="79">Encoder</text>
<text x="205.9" y="80.9">SWE210B</text>
<text x="206.6" y="79">Encoder</text>
<text x="217.3" y="80.9">SWE212B</text>
<text x="218" y="79">Encoder</text>
<text x="228.7" y="80.9">SWE214B</text>
<text x="229.4" y="79">Encoder</text>
<text x="107.6" y="88.7">SW44</text>
<text x="130.5" y="88.7">SW46</text>
<text x="153.3" y="88.7">SW48</text>
<text x="175.6" y="88.7">SW410</text>
<text x="198.4" y="88.7">SW412</text>
<text x="221.3" y="88.7">SW414</text>
<text x="57.9" y="94.9">SWE20B</text>
<text x="58" y="93">Encoder</text>
<text x="69.3" y="94.9">SWE22B</text>
<text x="69.4" y="93">Encoder</text>
<text x="108.2" y="91.3">FLIP</text>
<text x="131" y="91.3">FLIP</text>
<text x="153.9" y="91.3">FLIP</text>
<text x="176.8" y="91.3">FLIP</text>
<text x="199.6" y="91.3">FLIP</text>
<text x="222.5" y="91.3">FLIP</text>
<text x="107.6" y="105.2">SW54</text>
<text x="108.2" y="107.8">FLIP</text>
<text x="130.5" y="105.2">SW56</text>
<text x="131" y="107.8">FLIP</text>
<text x="153.3" y="105.2">SW58</text>
<text x="153.9" y="107.8">FLIP</text>
<text x="175.6" y="105.2">SW510</text>
<text x="176.8" y="107.8">FLIP</text>
<text x="198.4" y="105.2">SW512</text>
<text x="199.6" y="107.8">FLIP</text>
<text x="221.3" y="105.2">SW514</text>
<text x="222.5" y="107.8">FLIP</text>
<text x="107.6" y="121.7">SW64</text>
<text x="108.2" y="124.3">FLIP</text>
<text x="130.5" y="121.7">SW66</text>
<text x="131" y="124.3">FLIP</text>
<text x="153.3" y="121.7">SW68</text>
<text x="153.9" y="124.3">FLIP</text>
<text x="175.6" y="121.7">SW610</text>
<text x="176.8" y="124.3">FLIP</text>
<text x="198.4" y="121.7">SW612</text>
<text x="199.6" y="124.3">FLIP</text>
<text x="221.3" y="121.7">SW614</text>
<text x="222.5" y="124.3">FLIP</text>
</g>
<g font-size="1.8" fill="#840000">
<text x="35" y="11.9">1</text>
<text x="85" y="11.9">2</text>
<text x="135" y="11.9">3</text>
<text x="185" y="11.9">4</text>
<text x="235" y="11.9">5</text>
<text x="285" y="11.9">6</text>
<text x="10.4" y="35.9">A</text>
<text x="285.4" y="35.9">A</text>
<text x="10.4" y="85.9">B</text>
<text x="285.4" y="85.9">B</text>
<text x="10.4" y="135.9">C</text>
<text x="285.4" y="135.9">C</text>
<text x="10.4" y="185.9">D</text>
<text x="285.4" y="185.9">D</text>
<text x="35" y="199.9">1</text>
<text x="85" y="199.9">2</text>
<text x="135" y="199.9">3</text>
<text x="185" y="199.9">4</text>
<text x="235" y="199.9">5</text>
<text x="285" y="199.9">6</text>
</g>
<g font-size="1.8" fill="#008484">
<text x="65.8" y="45.7" transform="rotate(-90 65.8 45.7)">D00</text>
<text x="77.3" y="45.7" transform="rotate(-90 77.3 45.7)">D01</text>
<text x="88.7" y="45.7" transform="rotate(-90 88.7 45.7)">D02</text>
<text x="100.1" y="45.7" transform="rotate(-90 100.1 45.7)">D03</text>
<text x="111.6" y="45.7" transform="rotate(-90 111.6 45.7)">D04</text>
<text x="123" y="45.7" transform="rotate(-90 123 45.7)">D05</text>
<text x="134.4" y="45.7" transform="rotate(-90 134.4 45.7)">D06</text>
<text x="145.8" y="45.7" transform="rotate(-90 145.8 45.7)">D07</text>
<text x="157.3" y="45.7" transform="rotate(-90 157.3 45.7)">D08</text>
<text x="168.7" y="45.7" transform="rotate(-90 168.7 45.7)">D09</text>
<text x="69.9" y="48.2" transform="rotate(-90 69.9 48.2)">D_Small</text>
<text x="81.3" y="48.2" transform="rotate(-90 81.3 48.2)">D_Small</text>
<text x="92.8" y="48.2" transform="rotate(-90 92.8 48.2)">D_Small</text>
<text x="104.2" y="48.2" transform="rotate(-90 104.2 48.2)">D_Small</text>
<text x="115.6" y="48.2" transform="rotate(-90 115.6 48.2)">D_Small</text>
<text x="127.1" y="48.2" transform="rotate(-90 127.1 48.2)">D_Small</text>
<text x="138.5" y="48.2" transform="rotate(-90 138.5 48.2)">D_Small</text>
<text x="149.9" y="48.2" transform="rotate(-90 149.9 48.2)">D_Small</text>
<text x="161.3" y="48.2" transform="rotate(-90 161.3 48.2)">D_Small</text>
<text x="172.8" y="48.2" transform="rotate(-90 172.8 48.2)">D_Small</text>
<text x="65.8" y="58.4" transform="rotate(-90 65.8 58.4)">D10</text>
<text x="77.3" y="58.4" transform="rotate(-90 77.3 58.4)">D11</text>
<text x="88.7" y="58.4" transform="rotate(-90 88.7 58.4)">D12</text>
<text x="100.1" y="58.4" transform="rotate(-90 100.1 58.4)">D13</text>
<text x="111.6" y="58.4" transform="rotate(-90 111.6 58.4)">D14</text>
<text x="123" y="58.4" transform="rotate(-90 123 58.4)">D15</text>
<text x="134.4" y="58.4" transform="rotate(-90 134.4 58.4)">D16</text>
<text x="145.8" y="58.4" transform="rotate(-90 145.8 58.4)">D17</text>
<text x="157.3" y="58.4" transform="rotate(-90 157.3 58.4)">D18</text>
<text x="168.7" y="58.4" transform="rotate(-90 168.7 58.4)">D19</text>
<text x="180.1" y="58.3" transform="rotate(-90 180.1 58.3)">D110</text>
<text x="191.6" y="58.3" transform="rotate(-90 191.6 58.3)">D111</text>
<text x="203" y="58.3" transform="rotate(-90 203 58.3)">D112</text>
<text x="214.4" y="58.3" transform="rotate(-90 214.4 58.3)">D113</text>
<text x="225.9" y="58.3" transform="rotate(-90 225.9 58.3)">D114</text>
<text x="237.3" y="58.3" transform="rotate(-90 237.3 58.3)">D115</text>
<text x="69.9" y="60.9" transform="rotate(-90 69.9 60.9)">D_Small</text>
<text x="81.3" y="60.9" transform="rotate(-90 81.3 60.9)">D_Small</text>
<text x="92.8" y="60.9" transform="rotate(-90 92.8 60.9)">D_Small</text>
<text x="104.2" y="60.9" transform="rotate(-90 104.2 60.9)">D_Small</text>
<text x="115.6" y="60.9" transform="rotate(-90 115.6 60.9)">D_Small</text>
<text x="127.1" y="60.9" transform="rotate(-90 127.1 60.9)">D_Small</text>
<text x="138.5" y="60.9" transform="rotate(-90 138.5 60.9)">D_Small</text>
<text x="149.9" y="60.9" transform="rotate(-90 149.9 60.9)">D_Small</text>
<text x="161.3" y="60.9" transform="rotate(-90 161.3 60.9)">D_Small</text>
<text x="172.8" y="60.9" transform="rotate(-90 172.8 60.9)">D_Small</text>
<text x="184.2" y="60.9" transform="rotate(-90 184.2 60.9)">D_Small</text>
<text x="195.6" y="60.9" transform="rotate(-90 195.6 60.9)">D_Small</text>
<text x="207.1" y="60.9" transform="rotate(-90 207.1 60.9)">D_Small</text>
<text x="218.5" y="60.9" transform="rotate(-90 218.5 60.9)">D_Small</text>
<text x="229.9" y="60.9" transform="rotate(-90 229.9 60.9)">D_Small</text>
<text x="241.4" y="60.9" transform="rotate(-90 241.4 60.9)">D_Small</text>
<text x="65.8" y="71.1" transform="rotate(-90 65.8 71.1)">D20</text>
<text x="77.3" y="71.1" transform="rotate(-90 77.3 71.1)">D21</text>
<text x="88.7" y="71.1" transform="rotate(-90 88.7 71.1)">D22</text>
<text x="100.1" y="71.1" transform="rotate(-90 100.1 71.1)">D23</text>
<text x="111.6" y="71.1" transform="rotate(-90 111.6 71.1)">D24</text>
<text x="123" y="71.1" transform="rotate(-90 123 71.1)">D25</text>
<text x="134.4" y="71.1" transform="rotate(-90 134.4 71.1)">D26</text>
<text x="145.8" y="71.1" transform="rotate(-90 145.8 71.1)">D27</text>
<text x="157.3" y="71.1" transform="rotate(-90 157.3 71.1)">D28</text>
<text x="168.7" y="71.1" transform="rotate(-90 168.7 71.1)">D29</text>
<text x="180.1" y="71" transform="rotate(-90 180.1 71)">D210</text>
<text x="191.6" y="71" transform="rotate(-90 191.6 71)">D211</text>
<text x="203" y="71" transform="rotate(-90 203 71)">D212</text>
<text x="69.9" y="73.6" transform="rotate(-90 69.9 73.6)">D_Small</text>
<text x="81.3" y="73.6" transform="rotate(-90 81.3 73.6)">D_Small</text>
<text x="92.8" y="73.6" transform="rotate(-90 92.8 73.6)">D_Small</text>
<text x="104.2" y="73.6" transform="rotate(-90 104.2 73.6)">D_Small</text>
<text x="115.6" y="73.6" transform="rotate(-90 115.6 73.6)">D_Small</text>
<text x="127.1" y="73.6" transform="rotate(-90 127.1 73.6)">D_Small</text>
<text x="138.5" y="73.6" transform="rotate(-90 138.5 73.6)">D_Small</text>
<text x="149.9" y="73.6" transform="rotate(-90 149.9 73.6)">D_Small</text>
<text x="161.3" y="73.6" transform="rotate(-90 161.3 73.6)">D_Small</text>
<text x="172.8" y="73.6" transform="rotate(-90 172.8 73.6)">D_Small</text>
<text x="184.2" y="73.6" transform="rotate(-90 184.2 73.6)">D_Small</text>
<text x="195.6" y="73.6" transform="rotate(-90 195.6 73.6)">D_Small</text>
<text x="207.1" y="73.6" transform="rotate(-90 207.1 73.6)">D_Small</text>
<text x="65.8" y="83.8" transform="rotate(-90 65.8 83.8)">D30</text>
<text x="77.3" y="83.8" transform="rotate(-90 77.3 83.8)">D31</text>
<text x="88.7" y="83.8" transform="rotate(-90 88.7 83.8)">D32</text>
<text x="100.1" y="83.8" transform="rotate(-90 100.1 83.8)">D33</text>
<text x="111.6" y="83.8" transform="rotate(-90 111.6 83.8)">D34</text>
<text x="123" y="83.8" transform="rotate(-90 123 83.8)">D35</text>
<text x="134.4" y="83.8" transform="rotate(-90 134.4 83.8)">D36</text>
<text x="145.8" y="83.8" transform="rotate(-90 145.8 83.8)">D37</text>
<text x="157.3" y="83.8" transform="rotate(-90 157.3 83.8)">D38</text>
<text x="168.7" y="83.8" transform="rotate(-90 168.7 83.8)">D39</text>
<text x="180.1" y="83.7" transform="rotate(-90 180.1 83.7)">D310</text>
<text x="191.6" y="83.7" transform="rotate(-90 191.6 83.7)">D311</text>
<text x="203" y="83.7" transform="rotate(-90 203 83.7)">D312</text>
<text x="214.4" y="83.7" transform="rotate(-90 214.4 83.7)">D313</text>
<text x="225.9" y="83.7" transform="rotate(-90 225.9 83.7)">D314</text>
<text x="237.3" y="83.7" transform="rotate(-90 237.3 83.7)">D315</text>
<text x="69.9" y="86.3" transform="rotate(-90 69.9 86.3)">D_Small</text>
<text x="81.3" y="86.3" transform="rotate(-90 81.3 86.3)">D_Small</text>
<text x="92.8" y="86.3" transform="rotate(-90 92.8 86.3)">D_Small</text>
<text x="104.2" y="86.3" transform="rotate(-90 104.2 86.3)">D_Small</text>
<text x="115.6" y="86.3" transform="rotate(-90 115.6 86.3)">D_Small</text>
<text x="127.1" y="86.3" transform="rotate(-90 127.1 86.3)">D_Small</text>
<text x="138.5" y="86.3" transform="rotate(-90 138.5 86.3)">D_Small</text>
<text x="149.9" y="86.3" transform="rotate(-90 149.9 86.3)">D_Small</text>
<text x="161.3" y="86.3" transform="rotate(-90 161.3 86.3)">D_Small</text>
<text x="172.8" y="86.3" transform="rotate(-90 172.8 86.3)">D_Small</text>
<text x="184.2" y="86.3" transform="rotate(-90 184.2 86.3)">D_Small</text>
<text x="195.6" y="86.3" transform="rotate(-90 195.6 86.3)">D_Small</text>
<text x="207.1" y="86.3" transform="rotate(-90 207.1 86.3)">D_Small</text>
<text x="218.5" y="86.3" transform="rotate(-90 218.5 86.3)">D_Small</text>
<text x="229.9" y="86.3" transform="rotate(-90 229.9 86.3)">D_Small</text>
<text x="241.4" y="86.3" transform="rotate(-90 241.4 86.3)">D_Small</text>
<text x="65.8" y="100.3" transform="rotate(-90 65.8 100.3)">D40</text>
<text x="77.3" y="100.3" transform="rotate(-90 77.3 100.3)">D41</text>
<text x="109" y="100.3" transform="rotate(-90 109 100.3)">D44</text>
<text x="131.9" y="100.3" transform="rotate(-90 131.9 100.3)">D46</text>
<text x="154.7" y="100.3" transform="rotate(-90 154.7 100.3)">D48</text>
<text x="177.6" y="100.2" transform="rotate(-90 177.6 100.2)">D410</text>
<text x="200.5" y="100.2" transform="rotate(-90 200.5 100.2)">D412</text>
<text x="223.3" y="100.2" transform="rotate(-90 223.3 100.2)">D414</text>
<text x="69.9" y="102.8" transform="rotate(-90 69.9 102.8)">D_Small</text>
<text x="81.3" y="102.8" transform="rotate(-90 81.3 102.8)">D_Small</text>
<text x="113.1" y="102.8" transform="rotate(-90 113.1 102.8)">D_Small</text>
<text x="135.9" y="102.8" transform="rotate(-90 135.9 102.8)">D_Small</text>
<text x="158.8" y="102.8" transform="rotate(-90 158.8 102.8)">D_Small</text>
<text x="181.7" y="102.8" transform="rotate(-90 181.7 102.8)">D_Small</text>
<text x="204.5" y="102.8" transform="rotate(-90 204.5 102.8)">D_Small</text>
<text x="227.4" y="102.8" transform="rotate(-90 227.4 102.8)">D_Small</text>
<text x="109" y="116.9" transform="rotate(-90 109 116.9)">D54</text>
<text x="113.1" y="119.3" transform="rotate(-90 113.1 119.3)">D_Small</text>
<text x="131.9" y="116.9" transform="rotate(-90 131.9 116.9)">D56</text>
<text x="135.9" y="119.3" transform="rotate(-90 135.9 119.3)">D_Small</text>
<text x="154.7" y="116.9" transform="rotate(-90 154.7 116.9)">D58</text>
<text x="158.8" y="119.3" transform="rotate(-90 158.8 119.3)">D_Small</text>
<text x="177.6" y="116.7" transform="rotate(-90 177.6 116.7)">D510</text>
<text x="181.7" y="119.3" transform="rotate(-90 181.7 119.3)">D_Small</text>
<text x="200.5" y="116.7" transform="rotate(-90 200.5 116.7)">D512</text>
<text x="204.5" y="119.3" transform="rotate(-90 204.5 119.3)">D_Small</text>
<text x="223.3" y="116.7" transform="rotate(-90 223.3 116.7)">D514</text>
<text x="227.4" y="119.3" transform="rotate(-90 227.4 119.3)">D_Small</text>
<text x="109" y="133.4" transform="rotate(-90 109 133.4)">D64</text>
<text x="113.1" y="135.8" transform="rotate(-90 113.1 135.8)">D_Small</text>
<text x="131.9" y="133.4" transform="rotate(-90 131.9 133.4)">D66</text>
<text x="135.9" y="135.8" transform="rotate(-90 135.9 135.8)">D_Small</text>
<text x="154.7" y="133.4" transform="rotate(-90 154.7 133.4)">D68</text>
<text x="158.8" y="135.8" transform="rotate(-90 158.8 135.8)">D_Small</text>
<text x="177.6" y="133.2" transform="rotate(-90 177.6 133.2)">D610</text>
<text x="181.7" y="135.8" transform="rotate(-90 181.7 135.8)">D_Small</text>
<text x="200.5" y="133.2" transform="rotate(-90 200.5 133.2)">D612</text>
<text x="204.5" y="135.8" transform="rotate(-90 204.5 135.8)">D_Small</text>
<text x="223.3" y="133.2" transform="rotate(-90 223.3 133.2)">D614</text>
<text x="227.4" y="135.8" transform="rotate(-90 227.4 135.8)">D_Small</text>
</g>
</svg>
